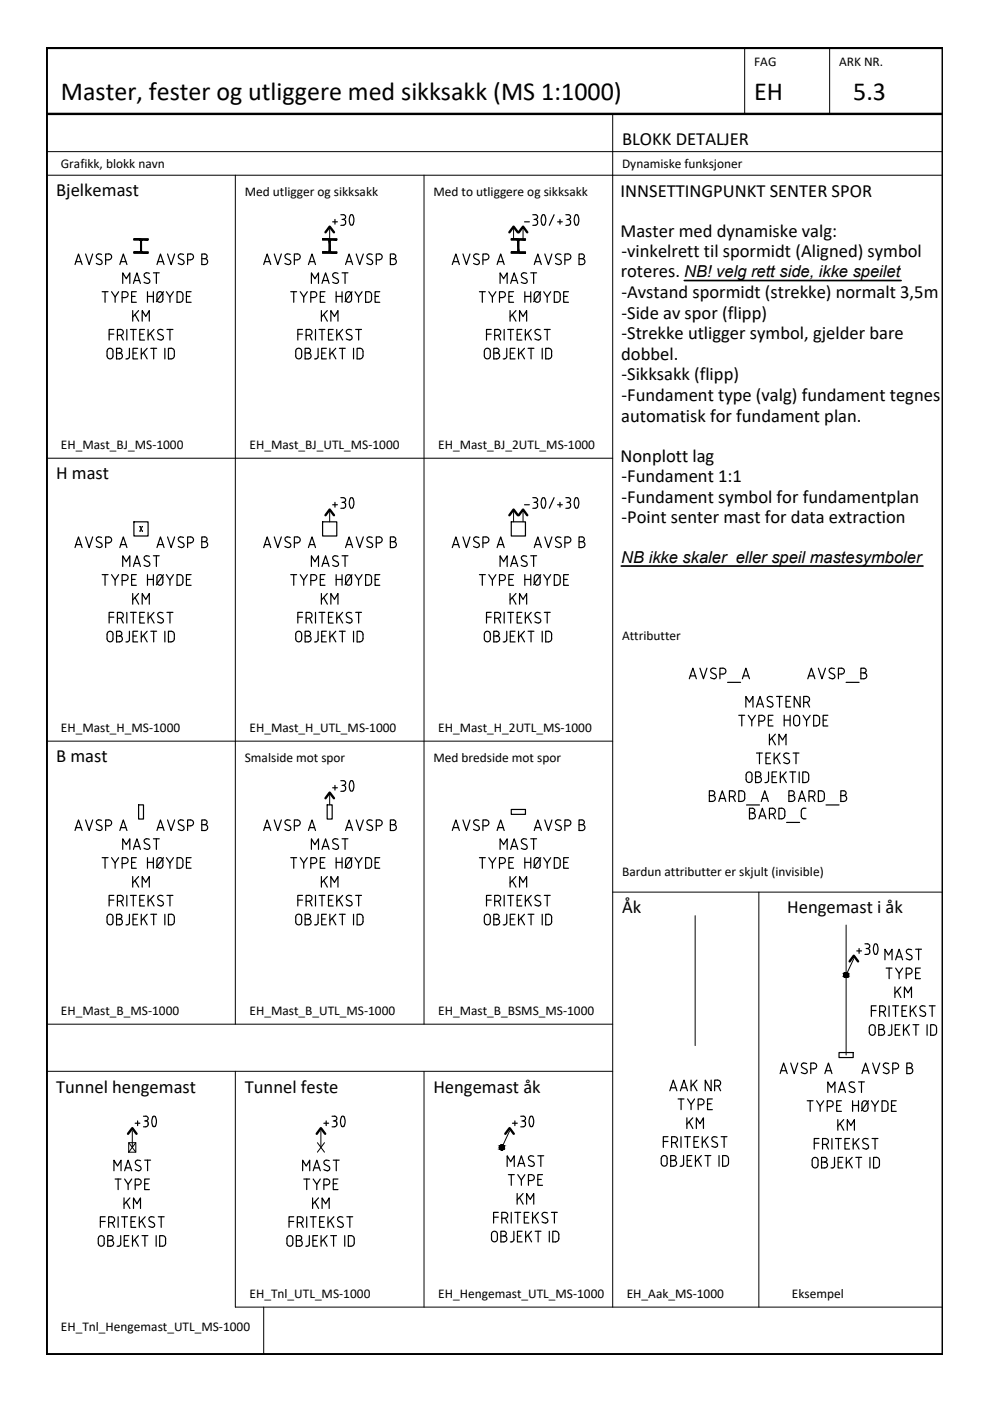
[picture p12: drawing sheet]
<svg xmlns="http://www.w3.org/2000/svg" width="210mm" height="297mm" viewBox="0 0 210 297" stroke-linecap="round" stroke-linejoin="round" font-family="sans-serif">
<!-- layer: RAMME SYMBOLER -->
<g fill="none" stroke="#000" stroke-width=".21">
<path d="M157.9 10.2v14M175.9 10.2v14M9.9 37.1h190M9.9 32.2h190M49.9 37.1v180M89.9 37.1v180M129.9 24.2v252.9M9.9 97.2h120M9.9 157.1h120M129.9 189.1h70M160.9 189.1v88M9.9 217.1h120"/>
<path d="M9.9 227.1h120M49.9 227.1v50h150M89.9 227.1v50M55.9 277.1v10"/>
</g>
<!-- layer: RAMME -->
<path d="M9.9 10.2h190v276.9h-190zM9.9 24.2h190" fill="none" stroke="#000" stroke-width=".51"/>
<!-- layer: RAMME TEKST -->
<path d="M145.1 59.5h46M131.7 120h64" fill="none" stroke="#000" stroke-width=".36"/>
<!-- layer: JBTEH_ATT_mastenr -->
<g fill="none" stroke="#000" stroke-width=".25">
<path d="M30.8 58.8l.7 .4a.5 .5 0 0 1 .3 .5 .5 .5 0 0 1-.5 .4M31.7 58a.6 .6 0 0 0-.9-.1 .6 .6 0 0 0 0 .9M32.5 57.8h1.3M33.2 57.8v2.3M71.7 58a.6 .6 0 0 0-.9-.1 .6 .6 0 0 0 0 .9l.7 .3a.5 .5 0 0 1 .3 .6 .5 .5 0 0 1-.5 .4M72.5 57.8h1.3M73.2 57.8v2.3M110.8 58.8l.7 .3M111.5 59.2a.5 .5 0 0 1 .3 .5 .5 .5 0 0 1-.5 .4M111.7 58a.6 .6 0 0 0-.9-.1 .6 .6 0 0 0 0 .9M112.5 57.8h1.3M113.1 57.8v2.3"/>
<path d="M26 60.1v-2.3l.8 1.3 .7-1.3v2.3M28.3 60.1l.7-2.3 .8 2.3M66 60.1v-2.3l.8 1.3 .7-1.3v2.3M68.3 60.1l.7-2.3 .8 2.3M106 60.1v-2.3l.8 1.3 .7-1.3v2.3M108.3 60.1l.7-2.3 .8 2.3M30.8 118.8l.7 .3a.5 .5 0 0 1 .3 .6 .5 .5 0 0 1-.5 .4M31.7 118a.59 .59 0 0 0-.9-.1 .59 .59 0 0 0 0 .9M32.5 117.8h1.3M33.2 117.8v2.3M71.7 118a.59 .59 0 0 0-.9-.1 .59 .59 0 0 0 0 .9l.7 .3a.49 .49 0 0 1 .3 .6 .49 .49 0 0 1-.5 .4M72.5 117.8h1.3"/>
<path d="M73.2 117.8v2.3M110.8 118.8l.7 .3M111.5 119.1a.5 .5 0 0 1 .3 .6 .5 .5 0 0 1-.5 .4M111.7 118a.59 .59 0 0 0-.9-.1 .59 .59 0 0 0 0 .9M112.5 117.8h1.3M113.1 117.8v2.3M26 120.1v-2.3l.8 1.3 .7-1.3v2.3M28.3 120.1l.7-2.3 .8 2.3M66 120.1v-2.3l.8 1.3 .7-1.3v2.3M68.3 120.1l.7-2.3 .8 2.3M106 120.1v-2.3l.8 1.3 .7-1.3v2.3M108.3 120.1l.7-2.3 .8 2.3"/>
<path d="M158.1 149.9v-2.2l.8 1.2 .7-1.2v2.2M160.4 149.9l.7-2.2 .8 2.2M162.9 148.6l.7 .4M163.8 147.8a.62 .62 0 0 0-.8-.1 .62 .62 0 0 0-.2 .8l.1 .1M164.6 147.7h1.3M165.3 147.7v2.2M167.6 147.7h-.9v2.2h.9M169.6 147.7v2.2l-1.2-2.2v2.2M171 147.7h-.6v2.2M171 147.7a.62 .62 0 0 1 .6 .6 .62 .62 0 0 1-.6 .6M30.8 178.8l.7 .3M31.7 177.9a.6 .6 0 0 0-.9 0 .6 .6 0 0 0 0 .9"/>
<path d="M32.5 177.8h1.3M33.2 177.8v2.3M71.7 177.9a.6 .6 0 0 0-.9 0 .6 .6 0 0 0 0 .9l.7 .3M72.5 177.8h1.3M73.2 177.8v2.3M110.8 178.8l.7 .3M111.7 177.9a.6 .6 0 0 0-.9 0 .6 .6 0 0 0 0 .9M112.5 177.8h1.3M113.1 177.8v2.3M26 180.1v-2.3l.8 1.3 .7-1.3v2.3M28.3 180.1l.7-2.3 .8 2.3M66 180.1v-2.3l.8 1.3 .7-1.3v2.3"/>
<path d="M68.3 180.1l.7-2.3 .8 2.3M106 180.1v-2.3l.8 1.3 .7-1.3v2.3M108.3 180.1l.7-2.3 .8 2.3M192.4 202.2l.7 .4M192.6 201.3l.7 .1M194.1 201.3h1.3M194.8 201.3v2.2M175.5 231.6v-2.2l.8 1.2 .7-1.2v2.2M177.8 231.6l.7-2.2 .8 2.2M180.5 229.4l.6 .1M180.5 229.4a.5 .5 0 0 0-.5 .4 .5 .5 0 0 0 .3 .5l.7 .4M182 229.4h1.3"/>
<path d="M182.7 229.4v2.2M24.2 248.2v-2.2l.7 1.2 .8-1.2v2.2M26.4 248.2l.8-2.2 .7 2.2M28.9 246.9l.7 .4M29.2 246l.6 .1M29.2 246a.5 .5 0 0 0-.5 .4 .5 .5 0 0 0 .3 .5M30.7 246h1.2M31.3 246v2.2M64.2 248.2v-2.2l.7 1.2 .8-1.2v2.2M66.4 248.2l.8-2.2 .7 2.2M68.9 246.9l.7 .4M69.8 246.1a.62 .62 0 0 0-.8-.1 .62 .62 0 0 0-.2 .8l.1 .1"/>
<path d="M70.7 246h1.2M71.3 246v2.2M107.5 247.3v-2.3l.8 1.3 .7-1.3v2.3M109.8 247.3l.7-2.3 .8 2.3M113.2 245.2a.59 .59 0 0 0-.9-.1 .59 .59 0 0 0 0 .9M114 245h1.3M114.7 245v2.3"/>
</g>
<!-- layer: JBTEH_ATT_Tekst -->
<g fill="none" stroke="#000" stroke-width=".25">
<path d="M15.9 56.1l.7-2.3 .8 2.3M16.1 55.5h1.1M18.1 53.8l.8 2.3 .7-2.3M20.9 53.8l.6 .2M20.9 53.8a.5 .5 0 0 0-.5 .4 .5 .5 0 0 0 .3 .6l.7 .3M21.4 55.2a.56 .56 0 0 1 .1 .8 .56 .56 0 0 1-.8 0l-.3-.2M23 53.8h-.6v2.3M23 53.8a.62 .62 0 0 1 .7 .7 .62 .62 0 0 1-.7 .6h-.6M25.4 56.1l.7-2.3 .8 2.3M25.6 55.5h1.1M33.3 56.1l.7-2.3 .8 2.3M33.5 55.5h1.1"/>
<path d="M35.5 53.8l.8 2.3 .7-2.3M38.3 53.8l.6 .2M38.3 53.8a.5 .5 0 0 0-.5 .4 .5 .5 0 0 0 .3 .6l.6 .3a.56 .56 0 0 1 .2 .9 .56 .56 0 0 1-.9 0l-.2-.2M40.4 53.8h-.6v2.3M40.4 53.8a.62 .62 0 0 1 .6 .7 .62 .62 0 0 1-.6 .6h-.6M42.8 53.8h.6a.5 .5 0 0 1 .5 .5 .5 .5 0 0 1-.5 .5 .62 .62 0 0 1 .6 .7 .62 .62 0 0 1-.6 .6h-.6zM42.8 54.8h.6M55.9 56.1l.7-2.3 .8 2.3M56.1 55.5h1.1M58.2 53.8l.7 2.3 .8-2.3M60.9 53.8l.6 .2M60.9 53.8a.5 .5 0 0 0-.5 .4 .5 .5 0 0 0 .3 .6l.7 .3a.52 .52 0 0 1 .2 .7 .52 .52 0 0 1-.7 .3l-.5-.3"/>
<path d="M63 53.8h-.6v2.3M63 53.8a.62 .62 0 0 1 .7 .7 .62 .62 0 0 1-.7 .6h-.6M65.4 56.1l.8-2.3 .7 2.3M65.6 55.5h1.1M73.3 56.1l.7-2.3 .8 2.3M73.5 55.5h1.1M75.5 53.8l.8 2.3 .7-2.3M77.8 55.8l.7 .3M78 54.8l.7 .4a.5 .5 0 0 1 .3 .5 .5 .5 0 0 1-.5 .4M78.3 53.8l.6 .2M78.3 53.8a.5 .5 0 0 0-.5 .4 .5 .5 0 0 0 .3 .6M80.4 53.8h-.6v2.3"/>
<path d="M80.4 53.8a.62 .62 0 0 1 .6 .7 .62 .62 0 0 1-.6 .6h-.6M82.8 54.8h.6M83.4 53.8h-.6v2.3h.6M83.4 53.8a.5 .5 0 0 1 .5 .5 .5 .5 0 0 1-.5 .5 .62 .62 0 0 1 .6 .7 .62 .62 0 0 1-.6 .6M95.9 56.1l.8-2.3 .7 2.3M96.1 55.5h1.1M98.2 53.8l.7 2.3 .7-2.3M100.7 54.8l.7 .4a.56 .56 0 0 1 .1 .8 .56 .56 0 0 1-.9 0l-.2-.2M100.9 53.8l.6 .2M100.9 53.8a.5 .5 0 0 0-.5 .4 .5 .5 0 0 0 .3 .6M103 53.8h-.6v2.3M103 53.8a.62 .62 0 0 1 .7 .7 .62 .62 0 0 1-.7 .6h-.6"/>
<path d="M105.4 56.1l.8-2.3 .7 2.3M105.6 55.5h1.1M111.2 47h1M113 45.5h.5a.5 .5 0 0 1 .5 .5 .5 .5 0 0 1-.5 .5M113.2 46.5a.57 .57 0 0 1 .8 .5M113.3 56.1l.7-2.3 .8 2.3M113.5 55.5h1.1M114 47v.3M114 47.3l-.3 .4-.7 .1M115 45.6l.2-.1a1.51 1.51 0 0 1 0 2.3l-.2-.2a2.11 2.11 0 0 1 0-2zM115.5 53.8l.8 2.3 .7-2.3M117.5 45.5l-1 2.3"/>
<path d="M118.2 47h1M118.3 53.8a.5 .5 0 0 0-.5 .4 .5 .5 0 0 0 .3 .6l.7 .3a.56 .56 0 0 1 .1 .9 .56 .56 0 0 1-.9 0l-.2-.2M118.3 53.8l.6 .2M118.7 46.5v1M120 45.5h.5a.5 .5 0 0 1 .5 .5 .5 .5 0 0 1-.5 .5M120.2 46.5a.6 .6 0 0 1 .8 .8M120.4 53.8h-.6v2.3M120.4 53.8a.62 .62 0 0 1 .6 .7 .62 .62 0 0 1-.6 .6h-.6M121 47.3l-.3 .4-.7 .1M122 45.6l.2-.1a1.51 1.51 0 0 1 0 2.3l-.2-.2a2.11 2.11 0 0 1 0-2zM122.8 53.8h.6a.5 .5 0 0 1 .5 .5 .5 .5 0 0 1-.5 .5 .62 .62 0 0 1 .6 .7 .62 .62 0 0 1-.6 .6h-.6zM122.8 54.8h.6"/>
<path d="M23.1 70.8h1M24.1 69.9h-1v2.2M25.5 69.9h-.6v2.2M25.6 71.1l.5 1M26.9 69.9v2.2M28.3 69.9v2.2M30.6 69.9h-1v2.2h1M31.4 69.9v2.2M31.9 70.7l.8 1.4M33.4 71.8l.8 .3M33.9 69.8l.6 .2M34.4 71.1a.5 .5 0 0 1 .2 .6 .5 .5 0 0 1-.4 .4"/>
<path d="M35.4 69.9h1.3M36 69.9v2.2M63.1 70.8h1M64.1 69.9h-1v2.2M64.9 71.1h.6M65.5 69.9h-.6v2.2M65.6 71.1l.6 1M66.9 69.9v2.2M68.3 69.9v2.2M70.6 69.9h-1v2.2h1M71.4 69.9v2.2M71.9 70.7l.8 1.4"/>
<path d="M74.4 71.1a.56 .56 0 0 1 .1 .9 .56 .56 0 0 1-.8 0l-.3-.2M75.4 69.9h1.3M76 69.9v2.2M103.2 70.8h.9M104.1 69.9h-.9v2.2M105.5 69.9h-.6v2.2M105.6 71.1l.5 1M106.9 69.9v2.2M108.3 69.9v2.2M110.6 69.9h-.9v2.2h.9M111.4 69.9v2.2M111.9 70.7l.8 1.4"/>
<path d="M114.4 71.1a.57 .57 0 0 1 .1 .9 .57 .57 0 0 1-.9 0l-.2-.2M115.4 69.9h1.3M116 69.9v2.2M15.9 116.1l.7-2.3 .8 2.3M16.1 115.5h1.1M18.1 113.8l.8 2.3 .7-2.3M20.7 114.8l.7 .3M21.4 115.1a.56 .56 0 0 1 .1 .9 .56 .56 0 0 1-.8 0l-.3-.2M21.5 114a.59 .59 0 0 0-.8-.1 .59 .59 0 0 0 0 .9M22.4 115.1h.6M23 115.1a.62 .62 0 0 0 .7-.6 .62 .62 0 0 0-.7-.7h-.6v2.3M25.4 116.1l.7-2.3 .8 2.3"/>
<path d="M25.6 115.5h1.1M33.3 116.1l.7-2.3 .8 2.3M33.5 115.5h1.1M35.5 113.8l.8 2.3 .7-2.3M38 114.8l.8 .3a.56 .56 0 0 1 .1 .9 .56 .56 0 0 1-.9 0l-.2-.2M38.9 114a.59 .59 0 0 0-.9-.1 .59 .59 0 0 0 .1 .9M39.8 115.1h.6M40.4 115.1a.62 .62 0 0 0 .6-.6 .62 .62 0 0 0-.6-.7h-.6v2.3M42.8 113.8h.6a.5 .5 0 0 1 .5 .5 .5 .5 0 0 1-.5 .5 .62 .62 0 0 1 .6 .7 .62 .62 0 0 1-.6 .6h-.6zM42.8 114.9h.6M55.9 116.1l.7-2.3 .8 2.3M56.1 115.5h1.1"/>
<path d="M58.2 113.8l.7 2.3 .8-2.3M60.7 114.8l.7 .3a.57 .57 0 0 1 .1 .9 .57 .57 0 0 1-.9 0l-.2-.2M61.5 114a.59 .59 0 0 0-.8-.1 .59 .59 0 0 0 0 .9M62.4 115.1h.6M63 115.1a.62 .62 0 0 0 .7-.6 .62 .62 0 0 0-.7-.7h-.6v2.3M65.4 116.1l.8-2.3 .7 2.3M65.6 115.5h1.1M73.3 116.1l.7-2.3 .8 2.3M73.5 115.5h1.1M75.5 113.8l.8 2.3 .7-2.3M77.8 115.8l.7 .3M78 114.8l.7 .3a.5 .5 0 0 1 .3 .6 .5 .5 0 0 1-.5 .4"/>
<path d="M78.9 114a.59 .59 0 0 0-.9-.1 .59 .59 0 0 0 .1 .9M79.8 115.1h.6M80.4 115.1a.62 .62 0 0 0 .6-.6 .62 .62 0 0 0-.6-.7h-.6v2.3M82.8 114.9h.6M83.4 113.8h-.6v2.3h.6M83.4 113.8a.5 .5 0 0 1 .5 .5 .5 .5 0 0 1-.5 .5 .62 .62 0 0 1 .6 .7 .62 .62 0 0 1-.6 .6M95.9 116.1l.8-2.3 .7 2.3M96.1 115.5h1.1M98.2 113.8l.7 2.3 .7-2.3M100.7 114.8l.7 .3a.56 .56 0 0 1 .1 .9 .56 .56 0 0 1-.9 0l-.2-.2M101.5 114a.59 .59 0 0 0-.8-.1 .59 .59 0 0 0 0 .9M102.4 115.1h.6"/>
<path d="M103 115.1a.62 .62 0 0 0 .7-.6 .62 .62 0 0 0-.7-.7h-.6v2.3M105.4 116.1l.8-2.3 .7 2.3M105.6 115.5h1.1M111.2 107h1M113 105.5h.5a.5 .5 0 0 1 .5 .5 .5 .5 0 0 1-.5 .5M113.2 106.5h.3M113.3 116.1l.7-2.3 .8 2.3M113.5 115.5h1.1M113.5 106.5l.2 .1 .3 .4M114 107v.3M114 107.3l-.3 .4-.7 .1M115 107.6l.2 .2 .3-.2"/>
<path d="M115 107.6a1.9 1.9 0 0 1 .1-2.1l.4 .1a2.08 2.08 0 0 1 0 2M115.5 113.8l.8 2.3 .7-2.3M117.5 105.5l-1 2.3M118.1 114.8l.7 .3a.56 .56 0 0 1 .1 .9 .56 .56 0 0 1-.9 0l-.2-.2M118.2 107h1M118.3 113.8a.5 .5 0 0 0-.5 .4 .5 .5 0 0 0 .3 .6M118.3 113.8l.6 .2M118.7 106.5v1M119.8 115.1h.6M120 105.5h.5a.5 .5 0 0 1 .5 .5 .5 .5 0 0 1-.5 .5M120.2 106.5h.3M120.4 115.1a.62 .62 0 0 0 .6-.6 .62 .62 0 0 0-.6-.7h-.6v2.3"/>
<path d="M120.5 106.5a.64 .64 0 0 1 .5 .6 .64 .64 0 0 1-.5 .7h-.5M122 107.6l.2 .2 .3-.2M122 107.6a1.9 1.9 0 0 1 .1-2.1l.4 .1a2.08 2.08 0 0 1 0 2M122.8 113.8h.6a.5 .5 0 0 1 .5 .5 .5 .5 0 0 1-.5 .5 .62 .62 0 0 1 .6 .7 .62 .62 0 0 1-.6 .6h-.6zM122.8 114.9h.6M23.1 130.9h1M24.1 129.8h-1v2.3M25.5 129.8h-.6v2.3M25.6 131.1l.5 1M26.9 129.8v2.3M28.3 129.8v2.3M30.6 129.8h-1v2.3h1"/>
<path d="M31.4 129.8v2.3M31.9 130.7l.8 1.4M33.4 131.8l.8 .3M33.9 129.8l.6 .2M34.4 131.1a.5 .5 0 0 1 .2 .6 .5 .5 0 0 1-.4 .4M35.4 129.8h1.3M36 129.8v2.3M63.1 130.9h1M64.1 129.8h-1v2.3M64.9 131.1h.6M65.5 129.8h-.6v2.3M65.6 131.1l.6 1"/>
<path d="M66.9 129.8v2.3M68.3 129.8v2.3M70.6 129.8h-1v2.3h1M71.4 129.8v2.3M71.9 130.7l.8 1.4M74.4 131.1a.56 .56 0 0 1 .1 .9 .56 .56 0 0 1-.8 0l-.3-.2M75.4 129.8h1.3M76 129.8v2.3M103.2 130.9h.9M104.1 129.8h-.9v2.3M105.5 129.8h-.6v2.3M105.6 131.1l.5 1"/>
<path d="M106.9 129.8v2.3M108.3 129.8v2.3M110.6 129.8h-.9v2.3h.9M111.4 129.8v2.3M111.9 130.7l.8 1.4M114.4 131.1a.57 .57 0 0 1 .1 .9 .57 .57 0 0 1-.9 0l-.2-.2M115.4 129.8h1.3M116 129.8v2.3M146.1 143.9l.8-2.2 .7 2.2M146.4 143.3h1M148.4 141.7l.7 2.2 .8-2.2M150.9 142.6l.7 .4a.56 .56 0 0 1 .1 .8 .56 .56 0 0 1-.8 0l-.2-.1"/>
<path d="M151.2 141.6l.6 .2M151.2 141.7a.5 .5 0 0 0-.5 .4 .5 .5 0 0 0 .2 .5M152.6 142.9h.7a.62 .62 0 0 0 .6-.6 .62 .62 0 0 0-.6-.6h-.7v2.2M154.3 144.7h2.7M157.4 143.9l.7-2.2 .8 2.2M157.6 143.3h1.1M161 159.7v2.2M163.4 159.7h-1v2.2h1M164.1 159.7v2.2M165.4 159.7l-1.3 1.3M168.8 159.7v2.2M171.3 143.9l.7-2.2 .8 2.2"/>
<path d="M171.5 143.3h1.1M173.5 141.7l.8 2.2 .7-2.2M176.1 142.6l.7 .4a.56 .56 0 0 1 .1 .8 .56 .56 0 0 1-.9 0l-.2-.1M176.3 141.6l.6 .2M176.3 141.7a.5 .5 0 0 0-.5 .4 .5 .5 0 0 0 .3 .5M177.8 142.9h.6a.62 .62 0 0 0 .6-.6 .62 .62 0 0 0-.6-.6h-.6v2.2M179.4 144.7h2.7M182.5 141.7h.6a.5 .5 0 0 1 .5 .5 .5 .5 0 0 1-.4 .5 .62 .62 0 0 1 .6 .6 .62 .62 0 0 1-.6 .6h-.7zM182.5 142.7h.6M15.9 176.1l.7-2.3 .8 2.3M16.1 175.5h1.1M18.1 173.8l.8 2.3 .7-2.3"/>
<path d="M20.7 174.8l.7 .3M20.9 173.8l.6 .1M20.9 173.8a.5 .5 0 0 0-.5 .4 .5 .5 0 0 0 .3 .6M21.4 175.1a.56 .56 0 0 1 .1 .9 .56 .56 0 0 1-.8 0l-.3-.2M22.4 175.1h.6a.62 .62 0 0 0 .7-.6 .62 .62 0 0 0-.7-.7h-.6v2.3M25.4 176.1l.7-2.3 .8 2.3M25.6 175.5h1.1M33.3 176.1l.7-2.3 .8 2.3M33.5 175.5h1.1M35.5 173.8l.8 2.3 .7-2.3M38 174.8l.8 .3a.56 .56 0 0 1 .1 .9 .56 .56 0 0 1-.9 0l-.2-.2M38.3 173.8l.6 .1"/>
<path d="M38.3 173.8a.5 .5 0 0 0-.5 .4 .5 .5 0 0 0 .3 .6M39.8 175.1h.6a.62 .62 0 0 0 .6-.6 .62 .62 0 0 0-.6-.7h-.6v2.3M42.8 173.8h.6a.5 .5 0 0 1 .5 .5 .5 .5 0 0 1-.5 .5 .62 .62 0 0 1 .6 .7 .62 .62 0 0 1-.6 .6h-.6zM42.8 174.8h.6M55.9 176.1l.7-2.3 .8 2.3M56.1 175.5h1.1M58.2 173.8l.7 2.3 .8-2.3M60.7 174.8l.7 .3a.52 .52 0 0 1 .2 .8 .52 .52 0 0 1-.7 .1l-.5-.2M60.9 173.8l.6 .1M60.9 173.8a.5 .5 0 0 0-.5 .4 .5 .5 0 0 0 .3 .6M62.4 175.1h.6a.62 .62 0 0 0 .7-.6 .62 .62 0 0 0-.7-.7h-.6v2.3M65.4 176.1l.8-2.3 .7 2.3"/>
<path d="M65.6 175.5h1.1M73.3 176.1l.7-2.3 .8 2.3M73.5 175.5h1.1M75.5 173.8l.8 2.3 .7-2.3M77.8 175.8l.7 .3M78 174.8l.7 .3a.5 .5 0 0 1 .3 .6 .5 .5 0 0 1-.5 .4M78.3 173.8l.6 .1M78.3 173.8a.5 .5 0 0 0-.5 .4 .5 .5 0 0 0 .3 .6M79.8 175.1h.6a.62 .62 0 0 0 .6-.6 .62 .62 0 0 0-.6-.7h-.6v2.3M82.8 174.8h.6M83.4 173.8h-.6v2.3h.6M83.4 173.8a.5 .5 0 0 1 .5 .5 .5 .5 0 0 1-.5 .5 .62 .62 0 0 1 .6 .7 .62 .62 0 0 1-.6 .6"/>
<path d="M95.9 176.1l.8-2.3 .7 2.3M96.1 175.5h1.1M98.2 173.8l.7 2.3 .7-2.3M100.7 174.8l.7 .3a.56 .56 0 0 1 .1 .9 .56 .56 0 0 1-.9 0l-.2-.2M100.9 173.8l.6 .1M100.9 173.8a.5 .5 0 0 0-.5 .4 .5 .5 0 0 0 .3 .6M102.4 175.1h.6a.62 .62 0 0 0 .7-.6 .62 .62 0 0 0-.7-.7h-.6v2.3M105.4 176.1l.8-2.3 .7 2.3M105.6 175.5h1.1M113.3 176.1l.7-2.3 .8 2.3M113.5 175.5h1.1M115.5 173.8l.8 2.3 .7-2.3"/>
<path d="M118.1 174.8l.7 .3a.56 .56 0 0 1 .1 .9 .56 .56 0 0 1-.9 0l-.2-.2M118.3 173.8a.5 .5 0 0 0-.5 .4 .5 .5 0 0 0 .3 .6M118.3 173.8l.6 .1M119.8 175.1h.6a.62 .62 0 0 0 .6-.6 .62 .62 0 0 0-.6-.7h-.6v2.3M122.8 173.8h.6a.5 .5 0 0 1 .5 .5 .5 .5 0 0 1-.5 .5 .62 .62 0 0 1 .6 .7 .62 .62 0 0 1-.6 .6h-.6zM122.8 174.8h.6M164.6 160.5l.8 1.4M166.4 160.6l.7 .4a.56 .56 0 0 1 .1 .8 .56 .56 0 0 1-.8 0l-.2-.1M166.8 174.4h2.7M23.1 190.8h1M24.1 189.8h-1v2.3M25.5 189.8h-.6v2.3"/>
<path d="M25.6 191.1l.5 1M26.9 189.8v2.3M28.3 189.8v2.3M30.6 189.8h-1v2.3h1M31.4 189.8v2.3M31.9 190.7l.8 1.4M33.4 191.8l.8 .3M33.9 189.8l.6 .1M34.4 191.1a.5 .5 0 0 1 .2 .6 .5 .5 0 0 1-.4 .4M35.4 189.8h1.3M36 189.8v2.3M63.1 190.8h1"/>
<path d="M64.1 189.8h-1v2.3M64.9 191.1h.6M65.5 189.8h-.6v2.3M65.6 191.1l.6 1M66.9 189.8v2.3M68.3 189.8v2.3M70.6 189.8h-1v2.3h1M71.4 189.8v2.3M71.9 190.7l.8 1.4M73.4 191.8l.8 .3M74.4 191.1a.5 .5 0 0 1 .2 .6 .5 .5 0 0 1-.4 .4M75.4 189.8h1.3"/>
<path d="M76 189.8v2.3M103.2 190.8h.9M104.1 189.8h-.9v2.3M105.5 189.8h-.6v2.3M105.6 191.1l.5 1M106.9 189.8v2.3M108.3 189.8v2.3M110.6 189.8h-.9v2.3h.9M111.4 189.8v2.3M111.9 190.7l.8 1.4M113.4 191.8l.8 .3M114.4 191.1a.5 .5 0 0 1 .3 .6 .5 .5 0 0 1-.5 .4"/>
<path d="M115.4 189.8h1.3M116 189.8v2.3M184.7 214.2h1M185.7 213.3h-1v2.2M186.5 214.5h.6M187.1 213.3h-.6v2.2M187.2 214.5l.6 1M188.5 213.3v2.2M189.9 213.3v2.2M192.3 213.3h-1.1v2.2h1.1M193 213.3v2.2M193.5 214.1l.8 1.4"/>
<path d="M194.3 213.3l-1.3 1.3M195.3 214.2l.7 .4a.56 .56 0 0 1 .1 .8 .56 .56 0 0 1-.8 0l-.3-.2M195.5 213.2l.7 .2M197 213.3h1.3M197.6 213.3v2.2M165.4 227.6l.7-2.2 .8 2.2M165.6 227h1.1M167.6 225.4l.8 2.2 .7-2.2M169.9 227.4l.7 .2M170.2 226.3l.7 .4a.5 .5 0 0 1 .2 .5 .5 .5 0 0 1-.4 .4M171 225.5a.59 .59 0 0 0-.8 0 .59 .59 0 0 0 0 .8M171.9 226.6h.6a.62 .62 0 0 0 .7-.6 .62 .62 0 0 0-.7-.6h-.6v2.2"/>
<path d="M174.9 227.6l.7-2.2 .8 2.2M175.1 227h1.1M182.8 227.6l.7-2.2 .8 2.2M183 227h1.1M185 225.4l.8 2.2 .7-2.2M187.5 226.3l.7 .4a.56 .56 0 0 1 .1 .8 .56 .56 0 0 1-.8 0l-.2-.1M188.4 225.5a.59 .59 0 0 0-.9 0 .59 .59 0 0 0 .1 .8M189.3 226.6h.6a.62 .62 0 0 0 .6-.6 .62 .62 0 0 0-.6-.6h-.6v2.2M192.3 225.4h.6a.5 .5 0 0 1 .5 .5 .5 .5 0 0 1-.5 .5 .62 .62 0 0 1 .6 .6 .62 .62 0 0 1-.6 .6h-.6zM192.3 226.4h.6M21.3 259h1M22.3 258h-1v2.2"/>
<path d="M23 259.2h.7M23.7 258h-.7v2.2M23.8 259.2l.5 1M25 258v2.2M26.4 258v2.2M28.8 258h-1v2.2h1M29.5 258v2.2M30 258.8l.8 1.4M32.5 259.3a.56 .56 0 0 1 .1 .8 .56 .56 0 0 1-.8 0l-.3-.1M33.6 258h1.2M34.2 258v2.2M61.3 259h1"/>
<path d="M62.3 258h-1v2.2M63.7 258h-.7v2.2M63.8 259.2l.5 1M65 258v2.2M66.4 258v2.2M68.8 258h-1v2.2h1M69.5 258v2.2M70 258.8l.8 1.4M72.1 258l.6 .1M72.5 259.3a.56 .56 0 0 1 .1 .8 .56 .56 0 0 1-.8 0l-.2-.1M73.5 258h1.3M74.2 258v2.2"/>
<path d="M104.7 258.1h.9M105.6 257h-.9v2.3M106.4 258.3h.6M107 257h-.6v2.3M107.2 258.3l.5 1M108.4 257v2.3M109.8 257v2.3M112.1 257h-.9v2.3h.9M112.9 257v2.3M113.4 257.9l.8 1.4M114.2 257l-1.3 1.4M115.2 258l.7 .4"/>
<path d="M115.4 257l.7 .2M115.9 258.4a.56 .56 0 0 1 .1 .8 .56 .56 0 0 1-.8 0l-.3-.1M116.9 257h1.3M117.5 257v2.3M140.6 242h1M141.6 241h-1v2.3M143 241h-.6v2.3M143.1 242.3l.5 1M144.4 241v2.3M145.8 241v2.3M148.1 241h-1v2.3h1M148.9 241v2.3"/>
<path d="M149.4 241.9l.8 1.4M151.4 241l.6 .1M151.9 242.3a.56 .56 0 0 1 .1 .8 .56 .56 0 0 1-.9 0l-.2-.1M152.9 241h1.2M153.5 241v2.3M172.6 242.4h1M173.6 241.4h-1v2.2M175 241.4h-.6v2.2M175.1 242.6l.5 1M176.4 241.4v2.2M177.8 241.4v2.2M180.1 241.4h-1v2.2h1"/>
<path d="M180.9 241.4v2.2M181.4 242.2l.7 1.4M183.4 241.4l.6 .1M183.9 242.7a.56 .56 0 0 1 .1 .8 .56 .56 0 0 1-.9 0l-.2-.1M184.9 241.4h1.2M185.5 241.4v2.2"/>
</g>
<!-- layer: JBTEH_ATT_OBJEKTID -->
<g fill="none" stroke="#000" stroke-width=".25">
<path d="M22.7 74.5v1M22.7 74.5a.62 .62 0 0 1 .6-.7 .62 .62 0 0 1 .7 .7l-.1 1a.61 .61 0 0 1-.6 .6 .61 .61 0 0 1-.6-.6M24.7 73.9h.6a.49 .49 0 0 1 .5 .4 .49 .49 0 0 1-.5 .5 .64 .64 0 0 1 .7 .7 .64 .64 0 0 1-.7 .6h-.6zM24.7 74.8h.6M26.7 76.1h.3M27.4 73.9l.1 1.7-.3 .4-.2 .1M28.2 74.8h.7M29.2 73.9h-1v2.2h1M30 73.9v2.2M30.4 74.7l.8 1.4M31.2 73.9l-1.2 1.3M32 73.9h1.2"/>
<path d="M32.6 73.9v2.2M35 73.9v2.2M35.7 73.9l.6-.1a.69 .69 0 0 1 .7 .7v.9a.69 .69 0 0 1-.7 .7h-.6zM62.9 74a.62 .62 0 0 1 .7-.1 .62 .62 0 0 1 .4 .6v1a.62 .62 0 0 1-.7 .6 .62 .62 0 0 1-.6-.6v-1zM64.7 74.8h.6M65.3 73.9h-.6v2.2h.6M65.3 73.8a.51 .51 0 0 1 .5 .5 .51 .51 0 0 1-.5 .5 .62 .62 0 0 1 .7 .7 .62 .62 0 0 1-.7 .6M66.7 76.1h.3M67.4 73.9v1.7M67.5 75.6l-.3 .4-.2 .1M68.2 74.8h.7M69.2 73.9h-1v2.2h1"/>
<path d="M69.9 73.9v2.2M70.4 74.7l.8 1.4M71.2 73.9l-1.3 1.3M72 73.9h1.2M72.6 73.9v2.2M75 73.9v2.2M75.7 73.9l.6-.1a.69 .69 0 0 1 .7 .7v.9a.69 .69 0 0 1-.7 .7h-.6zM102.7 74.5v1M102.7 74.5a.62 .62 0 0 1 .6-.7 .62 .62 0 0 1 .7 .7v1a.62 .62 0 0 1-.7 .6 .62 .62 0 0 1-.6-.6M104.7 73.9h.6a.49 .49 0 0 1 .5 .4 .49 .49 0 0 1-.5 .5 .64 .64 0 0 1 .6 .7 .64 .64 0 0 1-.6 .6h-.6zM104.7 74.8h.6M106.7 76.1h.2"/>
<path d="M107.4 73.9v1.7l-.2 .4-.2 .1M108.2 74.8h.8M109.2 73.9h-1v2.2h1M109.9 73.9v2.2M110.4 74.7l.8 1.4M111.2 73.9l-1.3 1.3M112 73.9h1.2M112.6 73.9v2.2M115 73.9v2.2M117 74.5v.9M117 74.5a.65 .65 0 0 0-.7-.6h-.6v2.2h.6a.69 .69 0 0 0 .7-.7M22.7 134.5v1"/>
<path d="M22.7 134.5a.62 .62 0 0 1 .6-.7 .62 .62 0 0 1 .7 .7l-.1 1M22.7 135.5a.62 .62 0 0 0 .6 .6 .62 .62 0 0 0 .7-.6M24.7 134.9h.6M25.3 134.8a.62 .62 0 0 1 .7 .7 .62 .62 0 0 1-.7 .6M25.3 134.8a.5 .5 0 0 0 .5-.5 .5 .5 0 0 0-.5-.5h-.6v2.3h.6M26.7 136.1h.3M27.4 133.8l.1 1.8-.3 .4-.2 .1M28.2 134.9h.7M29.2 133.8h-1v2.3h1M30 133.8v2.3M30.4 134.7l.8 1.4M31.2 133.8l-1.2 1.4"/>
<path d="M32 133.8h1.2M32.6 133.8v2.3M35 133.8v2.3M36.3 136.1a.69 .69 0 0 0 .7-.7v-.9a.69 .69 0 0 0-.7-.7h-.6v2.3h.6M62.7 135.5v-1a.62 .62 0 0 1 .6-.7 .62 .62 0 0 1 .7 .7v1M62.7 135.5a.62 .62 0 0 0 .6 .6 .62 .62 0 0 0 .7-.6M64.7 134.9h.6M65.3 133.8h-.6v2.3h.6M65.3 133.8a.5 .5 0 0 1 .5 .5 .5 .5 0 0 1-.5 .5 .62 .62 0 0 1 .7 .7 .62 .62 0 0 1-.7 .6M66.7 136.1h.3M67.4 133.8v1.8M67.5 135.6l-.3 .4-.2 .1"/>
<path d="M68.2 134.9h.7M69.2 133.8h-1v2.3h1M69.9 133.8v2.3M70.4 134.7l.8 1.4M71.2 133.8l-1.3 1.4M72 133.8h1.2M72.6 133.8v2.3M75 133.8v2.3M76.3 136.1a.69 .69 0 0 0 .7-.7v-.9a.69 .69 0 0 0-.7-.7h-.6v2.3h.6M102.7 134.5v1M102.7 134.5a.62 .62 0 0 1 .6-.7 .62 .62 0 0 1 .7 .7v1M102.7 135.5a.62 .62 0 0 0 .6 .6 .62 .62 0 0 0 .7-.6"/>
<path d="M104.7 134.9h.6M105.3 134.8a.62 .62 0 0 1 .6 .7 .62 .62 0 0 1-.6 .6M105.3 134.8a.5 .5 0 0 0 .5-.5 .5 .5 0 0 0-.5-.5h-.6v2.3h.6M106.7 136.1h.2M107.4 133.8v1.8l-.2 .4-.2 .1M108.2 134.9h.8M109.2 133.8h-1v2.3h1M109.9 133.8v2.3M110.4 134.7l.8 1.4M111.2 133.8l-1.3 1.4M112 133.8h1.2M112.6 133.8v2.3"/>
<path d="M115 133.8v2.3M117 134.5v.9M117 135.4a.69 .69 0 0 1-.7 .7M117 134.5a.69 .69 0 0 0-.7-.7h-.6v2.3h.6M158.2 164.3v1M158.2 164.3a.62 .62 0 0 1 .6-.6 .62 .62 0 0 1 .7 .6M159.4 164.3v1M160.2 164.7h.6M160.8 165.9a.62 .62 0 0 0 .6-.6 .62 .62 0 0 0-.6-.6 .5 .5 0 0 0 .5-.5 .5 .5 0 0 0-.5-.5h-.6v2.2M162.9 163.7v1.7M163.7 164.7h.8M164.7 163.7h-1v2.2h1"/>
<path d="M165.4 163.7v2.2M165.9 164.5l.8 1.4M166.7 163.7l-1.3 1.3M167.5 163.7h1.2M168.1 163.7v2.2M169.4 163.7v2.2M171.5 165.2v-.9a.69 .69 0 0 0-.7-.6h-.6v2.2M22.7 194.5v1M22.7 194.4a.62 .62 0 0 1 .6-.6 .62 .62 0 0 1 .7 .6M23.9 194.5l.1 1a.62 .62 0 0 1-.7 .6 .62 .62 0 0 1-.6-.6M25.3 194.8a.49 .49 0 0 0 .5-.5 .49 .49 0 0 0-.5-.5h-.6v2.3h.6a.62 .62 0 0 0 .7-.6 .62 .62 0 0 0-.7-.7h-.6M26.7 196.1h.3"/>
<path d="M27.4 193.8l.1 1.8-.3 .4-.2 .1M28.2 194.8h.7M29.2 193.8h-1v2.3h1M30 193.8v2.3M30.4 194.7l.8 1.4M31.2 193.8l-1.2 1.4M32 193.8h1.2M32.6 193.8v2.3M35 193.8v2.3M37 195.4a.69 .69 0 0 1-.7 .7h-.6v-2.3h.6a.65 .65 0 0 1 .7 .7v.9M62.7 194.4a.62 .62 0 0 1 .6-.6 .62 .62 0 0 1 .7 .6M62.7 194.5v1a.62 .62 0 0 0 .6 .6 .62 .62 0 0 0 .7-.6v-1"/>
<path d="M64.7 194.8h.6M65.3 193.8h-.6v2.3h.6M65.3 194.8a.62 .62 0 0 1 .7 .7 .62 .62 0 0 1-.7 .6M65.3 193.8a.5 .5 0 0 1 .5 .5 .5 .5 0 0 1-.5 .5M67.4 193.8v1.8M67.5 195.6a.57 .57 0 0 1-.8 .5M68.2 194.8h.7M69.2 193.8h-1v2.3h1M69.9 193.8v2.3M70.4 194.7l.8 1.4M71.2 193.8l-1.3 1.4M72 193.8h1.2"/>
<path d="M72.6 193.8v2.3M75 193.8v2.3M77 195.4a.69 .69 0 0 1-.7 .7h-.6v-2.3h.6a.65 .65 0 0 1 .7 .7v.9M102.7 194.5v1M102.7 194.4a.62 .62 0 0 1 .6-.6 .62 .62 0 0 1 .7 .6M104 194.5v1a.62 .62 0 0 1-.7 .6 .62 .62 0 0 1-.6-.6M105.3 194.8a.49 .49 0 0 0 .5-.5 .49 .49 0 0 0-.5-.5h-.6v2.3h.6a.62 .62 0 0 0 .6-.6 .62 .62 0 0 0-.6-.7h-.6M107.4 193.8v1.8a.57 .57 0 0 1-.7 .5M108.2 194.8h.8M109.2 193.8h-1v2.3h1M109.9 193.8v2.3M110.4 194.7l.8 1.4"/>
<path d="M111.2 193.8l-1.3 1.4M112 193.8h1.2M112.6 193.8v2.3M115 193.8v2.3M117 194.5v.9M117 194.5a.65 .65 0 0 0-.7-.7h-.6v2.3h.6a.69 .69 0 0 0 .7-.7M184.3 217.9v1a.62 .62 0 0 0 .7 .6 .62 .62 0 0 0 .6-.6v-1M184.3 217.9a.62 .62 0 0 1 .7-.6 .62 .62 0 0 1 .6 .6M186.3 217.3h.6a.5 .5 0 0 1 .5 .4 .5 .5 0 0 1-.5 .5 .62 .62 0 0 1 .7 .7 .62 .62 0 0 1-.7 .6h-.6zM186.3 218.2h.6M188.3 219.5h.3M189.1 217.3v1.7l-.1 .3-.4 .2"/>
<path d="M189.8 218.2h.7M190.8 217.3h-1v2.2h1M191.6 217.3v2.2M192 218.1l.8 1.4M192.8 217.3l-1.2 1.3M193.6 217.3h1.2M194.2 217.3v2.2M196.6 217.3v2.2M197.3 217.3h.6a.69 .69 0 0 1 .7 .7v.8a.69 .69 0 0 1-.7 .7h-.6zM141.4 245.6v1M141.5 245.6a.62 .62 0 0 0-.7-.6 .62 .62 0 0 0-.6 .6v1a.64 .64 0 0 0 .6 .6 .64 .64 0 0 0 .7-.6M142.2 246h.6"/>
<path d="M142.8 245h-.6v2.3h.6M142.8 245a.5 .5 0 0 1 .5 .5 .5 .5 0 0 1-.5 .5 .62 .62 0 0 1 .7 .6 .62 .62 0 0 1-.7 .6M144.9 245v1.8M145 246.8a.6 .6 0 0 1-.8 .5M145.7 246h.7M146.7 245h-1v2.3h1M147.5 245v2.3M147.9 245.9l.8 1.4M148.7 245l-1.2 1.4M149.5 245h1.2M150.1 245v2.3M152.4 245v2.3"/>
<path d="M153.2 245h.6a.69 .69 0 0 1 .7 .7v.9a.69 .69 0 0 1-.7 .6l-.6 .1zM172.4 245.6a.62 .62 0 0 1 .7-.2 .62 .62 0 0 1 .3 .6v1a.62 .62 0 0 1-.6 .6 .62 .62 0 0 1-.6-.6v-1zM174.2 245.4h.6a.5 .5 0 0 1 .5 .5 .5 .5 0 0 1-.5 .5 .62 .62 0 0 1 .7 .6 .62 .62 0 0 1-.7 .6h-.6zM174.2 246.4h.6M176.9 245.4v1.7M177 247.1a.57 .57 0 0 1-.8 .5M177.7 246.4h.7M178.7 245.4h-1v2.2h1M179.4 245.4v2.2M179.9 246.2l.8 1.4M180.7 245.4l-1.3 1.4M181.4 245.4h1.3"/>
<path d="M182.1 245.4v2.2M184.5 245.4v2.2M185.2 245.4h.6a.69 .69 0 0 1 .7 .7v.8a.69 .69 0 0 1-.7 .7h-.6zM21 262.2a.62 .62 0 0 1 .7-.2 .62 .62 0 0 1 .4 .6v1a.64 .64 0 0 1-.6 .6 .64 .64 0 0 1-.7-.6l.1-1zM22.8 262h.7a.5 .5 0 0 1 .5 .5 .5 .5 0 0 1-.5 .5 .62 .62 0 0 1 .6 .6 .62 .62 0 0 1-.6 .6h-.7zM22.8 263h.7M24.8 264.2h.3M25.6 263.7l-.2 .5h-.3M25.6 262v1.7M26.3 263h.8M27.3 262h-1v2.2h1M28.1 262v2.2"/>
<path d="M28.6 262.8l.7 1.4M29.3 262l-1.2 1.4M30.1 262h1.3M30.7 262v2.2M33.1 262v2.2M34.4 262h-.5v2.2h.5M34.4 262a.69 .69 0 0 1 .7 .7M35.1 262.7v.8M35.1 263.5a.69 .69 0 0 1-.7 .7M61 262.2a.62 .62 0 0 1 .7-.2 .62 .62 0 0 1 .4 .6v1a.62 .62 0 0 1-.6 .6 .62 .62 0 0 1-.7-.6v-1zM62.8 263h.7M63.5 262h-.7v2.2h.7"/>
<path d="M63.5 262a.5 .5 0 0 1 .5 .5 .5 .5 0 0 1-.5 .5 .62 .62 0 0 1 .6 .6 .62 .62 0 0 1-.6 .6M65.6 262v1.7M65.6 263.7a.57 .57 0 0 1-.8 .5M66.3 263h.8M67.3 262h-1v2.2h1M68.1 262v2.2M68.6 262.8l.7 1.4M69.3 262l-1.2 1.4M70.1 262h1.3M70.7 262v2.2M73.1 262v2.2M75.1 262.7a.69 .69 0 0 0-.7-.7h-.5v2.2h.5a.69 .69 0 0 0 .7-.7v-.8"/>
<path d="M104.2 262.7v-1a.62 .62 0 0 1 .6-.7 .62 .62 0 0 1 .7 .7v1M104.2 262.7a.62 .62 0 0 0 .6 .6 .62 .62 0 0 0 .7-.6M106.2 262.1h.6M106.8 262a.62 .62 0 0 1 .7 .7 .62 .62 0 0 1-.7 .6M106.8 262a.5 .5 0 0 0 .5-.5 .5 .5 0 0 0-.5-.5h-.6v2.3h.6M108.2 263.3h.3M109 261v1.8M109 262.8l-.1 .2-.4 .3M109.7 262.1h.8M110.7 261h-1v2.3h1M111.4 261v2.3M111.9 261.9l.8 1.4"/>
<path d="M112.7 261l-1.3 1.4M113.5 261h1.2M114.1 261v2.3M116.5 261v2.3M117.8 263.3a.69 .69 0 0 0 .7-.7v-.9a.69 .69 0 0 0-.7-.7h-.6v2.3h.6"/>
</g>
<!-- layer: JBTEH_KL_Mast_staal -->
<path d="M28.4 50.7h3v.2h-1.3l-.1 2.4 .2 .1h1.2v.3h-3v-.3h1.3l.1-.2v-2.3h-1.4zM69.8 51l-.1 2.4h-1.3v.3h3v-.3h-1.3l-.1-2.4M108.4 50.7h3v.2h-1.3l-.1 2.4 .2 .1h1.2v.3h-3v-.3h1.2l.2-.2v-2.3h-1.4zM28.4 110.6h3v3h-3zM68.4 110.6h3v3h-3zM108.4 110.6h3v3h-3zM29.4 170.6h1v3.1h-1zM69.4 170.6h1v3.1h-1zM108.4 171.6h3v1.1h-3zM177.9 223.2h3v1h-3z" fill="none" stroke="#000" stroke-width=".25"/>
<!-- layer: JBTEH_KL_Utligger -->
<path d="M108.9 48.6v2.1M110.9 48.6v2.1M108.9 108.6v2M110.9 108.6v2" fill="none" stroke="#000" stroke-width=".21"/>
<!-- layer: JBTEH_KL_Sikksakk -->
<path d="M108 49.3l.9-1.3 .9 1.3M110 49.3l.9-1.3 .9 1.3M108 109.2l.9-1.2 .9 1.2M110 109.2l.9-1.2 .9 1.2" fill="none" stroke="#000" stroke-width=".51"/>
<!-- layer: JBTEH_KL_Fundamernt -->
<g fill="none" stroke="#000" stroke-width=".21">
<path d="M29.7 111.8l.4 .7M30.1 111.8l-.4 .7"/>
<circle cx="29.7" cy="111.7" r=".05"/>
<circle cx="29.7" cy="112.6" r=".05"/>
<circle cx="30.2" cy="111.7" r=".05"/>
<circle cx="30.2" cy="112.6" r=".05"/>
</g>
<!-- layer: JBTEH_KL_Mast_staal -->
<g fill="#000" stroke="#000" stroke-width=".21">
<path d="M29.7 50.9h.4zM29.7 53.4h.4zM29.7 50.9h.3zM109.7 53.4h.4zM109.8 53.4h.3z"/>
<path d="M29.8 51h.2zM29.8 51h.2z"/>
<path d="M29.8 51l.2 2.3v-2.3zM29.8 51l.2 2.3h-.2z"/>
<path d="M29.8 53.3h.2zM29.8 53.3h.2zM29.8 53.3h.2zM29.8 53.3h.2z"/>
<path d="M29.8 53.3h.2zM29.8 53.3h.2zM29.8 53.3h.2zM29.8 53.3h.2z"/>
<path d="M29.8 50.9l.2 .1zM29.8 50.9l.2 .1z"/>
<path d="M29.8 51h.2zM29.8 51h.2z"/>
<path d="M29.8 51h.2zM29.8 51h.2zM29.8 51h.2zM29.8 51h.2z"/>
<path d="M29.8 53.3h.2zM29.8 53.3h.2z"/>
<path d="M29.8 50.9h.2zM29.8 50.9h.2zM29.8 50.9h.2zM29.8 50.9h.2z"/>
<path d="M29.8 53.3h.2zM29.8 53.3h.2z"/>
<path d="M29.8 53.3l.2 .1zM29.8 53.3l.2 .1z"/>
<path d="M29.8 53.4h.3zM29.8 53.4h.3zM29.7 53.4h.4zM29.7 53.4h.4z"/>
<path d="M29.7 50.9h.4zM29.7 50.9h.3zM29.7 50.9h.3z"/>
<path d="M29.7 53.4h.4zM29.7 53.4h.4zM29.7 53.4h.4zM29.7 53.4h.4z"/>
<path d="M29.7 50.9h.4zM29.7 50.9h.4z"/>
<path d="M29.7 50.9h.4zM29.7 50.9h.4z"/>
<path d="M29.7 53.4h.4zM29.7 53.4h.4zM29.7 53.4h.4z"/>
<path d="M29.7 50.9h.4zM29.7 50.9h.4z"/>
<path d="M29.7 53.4h.4zM29.7 53.4h.4zM29.7 53.4h.4zM29.7 53.4h.4z"/>
<path d="M29.7 50.9h.4zM29.7 50.9h.4zM29.7 50.9h.4z"/>
<path d="M29.7 53.4h.5zM29.6 53.4h.6z"/>
<path d="M29.6 50.9h.6zM29.6 50.9h.5zM29.7 50.9h.4zM29.7 50.9h.4z"/>
<path d="M28.4 50.7l3 .2v-.2zM28.4 50.7l3 .2h-3z"/>
<path d="M28.4 53.4l3 .3v-.3zM28.4 53.4l3 .3h-3z"/>
<path d="M69.8 51l.2 2.3v-2.3zM69.8 51l.2 2.3h-.2z"/>
<path d="M69.8 53.3h.2zM69.8 53.3h.2zM69.8 53.3h.2zM69.8 53.3h.2z"/>
<path d="M69.8 53.3h.2zM69.8 53.3h.2zM69.8 53.3h.2zM69.8 53.3h.2z"/>
<path d="M69.8 53.3h.2zM69.8 53.3h.2zM69.8 53.3h.2zM69.8 53.3h.2z"/>
<path d="M69.8 53.3l.2 .1zM69.8 53.3l.2 .1z"/>
<path d="M69.8 53.4h.2zM69.8 53.4h.2z"/>
<path d="M69.8 53.4h.3zM69.7 53.4h.4z"/>
<path d="M69.7 53.4h.4zM69.7 53.4h.4z"/>
<path d="M69.7 53.4h.4zM69.7 53.4h.4z"/>
<path d="M69.7 53.4h.4zM69.7 53.4h.4zM69.7 53.4h.4zM69.7 53.4h.4z"/>
<path d="M69.7 53.4h.4zM69.7 53.4h.4zM69.7 53.4h.4zM69.7 53.4h.4z"/>
<path d="M69.7 53.4h.5zM69.6 53.4h.6z"/>
<path d="M68.4 53.4l3 .3v-.3zM68.4 53.4l3 .3h-3z"/>
<path d="M109.8 51l.2 2.3v-2.3zM109.8 51l.2 2.3h-.2z"/>
<path d="M109.8 53.3h.2zM109.8 53.3h.2zM109.8 53.3h.2zM109.8 53.3h.2z"/>
<path d="M109.8 51h.2zM109.8 51h.2z"/>
<path d="M109.8 51h.2zM109.8 51h.2zM109.8 51h.2zM109.8 51h.2z"/>
<path d="M109.8 51h.2zM109.8 51h.2z"/>
<path d="M109.8 53.3h.2zM109.8 53.3h.2zM109.8 53.3h.2zM109.8 53.3h.2z"/>
<path d="M109.8 53.3h.2zM109.8 53.3h.2zM109.8 53.3h.2zM109.8 53.3h.2z"/>
<path d="M109.8 50.9h.2zM109.8 50.9h.3z"/>
<path d="M109.8 50.9h.2zM109.8 50.9h.2zM109.8 50.9h.2zM109.8 50.9h.2z"/>
<path d="M109.8 50.9h.2zM109.8 50.9l.2 .1z"/>
<path d="M109.8 53.3l.2 .1zM109.8 53.3l.2 .1z"/>
<path d="M109.8 53.4h.3zM109.8 53.4h.3zM109.7 53.4h.4z"/>
<path d="M109.7 50.9h.4zM109.7 50.9h.4z"/>
<path d="M109.7 53.4h.4zM109.7 53.4h.4zM109.7 53.4h.4zM109.7 53.4h.4z"/>
<path d="M109.7 50.9h.4zM109.7 50.9h.4z"/>
<path d="M109.7 53.4h.4zM109.7 53.4h.4z"/>
<path d="M109.7 50.9h.4zM109.7 50.9h.4z"/>
<path d="M109.7 50.9h.4zM109.7 50.9h.4z"/>
<path d="M109.7 50.9h.4zM109.7 50.9h.4z"/>
<path d="M109.7 53.4h.4zM109.7 53.4h.4z"/>
<path d="M109.7 53.4h.4zM109.7 53.4h.4zM109.7 53.4h.4z"/>
<path d="M109.7 50.9h.4zM109.7 50.9h.4z"/>
<path d="M109.7 53.4h.5zM109.6 53.4h.6z"/>
<path d="M109.6 50.9h.6zM109.6 50.9h.5zM109.7 50.9h.4zM109.7 50.9h.4z"/>
<path d="M108.4 50.7l3 .2v-.2zM108.4 50.7l3 .2h-3z"/>
<path d="M108.4 53.4l3 .3v-.3zM108.4 53.4l3 .3h-3z"/>
</g>
<!-- layer: JBTEH_KL_Mast_Komponenter -->
<g fill="none" stroke="#000" stroke-width=".21">
<path d="M147.4 194.1v27.6M179.4 196.1v27.6M27.3 242.3h1.5v2h-1.5zM27.3 242.3l1.5 2M28.8 242.3l-1.5 2M67.3 242.3l1.5 2M68.8 242.3l-1.5 2"/>
<circle cx="106.4" cy="243.3" r=".52"/>
</g>
<g fill="#000" stroke="#000" stroke-width=".21">
<path d="M106.3 243.8h.2z"/>
<path d="M106.3 243.8h.2zM106.3 243.8h.2z"/>
<path d="M106.2 243.8h.4zM106.2 243.8h.3z"/>
<path d="M106.2 243.8h.4zM106.2 243.8h.4z"/>
<path d="M106.1 243.7h.6zM106.1 243.7l.5 .1z"/>
<path d="M106.1 243.7h.6zM106.1 243.7h.6z"/>
<path d="M106.1 243.7h.7zM106.1 243.7h.6z"/>
<path d="M106 243.6h.8zM106 243.6l.8 .1z"/>
<path d="M106 243.6h.8zM106 243.6h.8z"/>
<path d="M106 243.6h.9zM106 243.6h.8z"/>
</g>
<g font-size="7.9">
<text x="69.1" y="50.1">+30</text>
<text x="69.1" y="110.1">+30</text>
<text x="69.1" y="170">+30</text>
<text x="180.3" y="204.6">+30</text>
</g>
<g font-size="7.5">
<text x="27.5" y="240.9">+30</text>
<text x="67.4" y="240.9">+30</text>
<text x="107.6" y="240.9">+30</text>
</g>
<g font-size="6.2">
<text x="149.2" y="171.8">BARD_A</text>
<text x="166.2" y="171.8">BARD_B</text>
</g>
<g font-size="5.7">
<text x="26.8" y="69.5">KM</text>
<text x="67" y="69.5">KM</text>
<text x="106.9" y="69.5">KM</text>
<text x="26.8" y="129.5">KM</text>
<text x="67" y="129.5">KM</text>
<text x="106.9" y="129.5">KM</text>
<text x="155.6" y="155.2">TYPE</text>
<text x="165.1" y="155.2">HOYDE</text>
<text x="26.8" y="189.4">KM</text>
<text x="67" y="189.4">KM</text>
<text x="106.9" y="189.4">KM</text>
<text x="186.6" y="208.8">TYPE</text>
<text x="144.3" y="240.6">KM</text>
<text x="176.4" y="240.9">KM</text>
<text x="25" y="257.5">KM</text>
<text x="64.9" y="257.5">KM</text>
<text x="106.5" y="252.6">TYPE</text>
</g>
<g font-size="5.5">
<text x="12.9" y="21.1">Master, fester og utliggere med sikksakk (MS 1:1000)</text>
<text x="159.9" y="21.1">EH</text>
<text x="180.9" y="21.1">5.3</text>
</g>
<g font-size="5.3">
<text x="20.5" y="65.3">TYPE</text>
<text x="30" y="65.3">HØYDE</text>
<text x="60.3" y="65.3">TYPE</text>
<text x="70.2" y="65.3">HØYDE</text>
<text x="100.5" y="65.3">TYPE</text>
<text x="110.1" y="65.3">HØYDE</text>
<text x="20.5" y="125.2">TYPE</text>
<text x="30" y="125.2">HØYDE</text>
<text x="60.3" y="125.2">TYPE</text>
<text x="70.2" y="125.2">HØYDE</text>
<text x="100.5" y="125.2">TYPE</text>
<text x="110.1" y="125.2">HØYDE</text>
<text x="161.9" y="159.1">KM</text>
<text x="20.5" y="185.2">TYPE</text>
<text x="30" y="185.2">HØYDE</text>
<text x="60.3" y="185.2">TYPE</text>
<text x="70.2" y="185.2">HØYDE</text>
<text x="100.5" y="185.2">TYPE</text>
<text x="110.1" y="185.2">HØYDE</text>
<text x="188.4" y="212.7">KM</text>
<text x="140.8" y="232.5">AAK NR</text>
<text x="142.5" y="236.4">TYPE</text>
<text x="170" y="236.7">TYPE</text>
<text x="179.6" y="236.7">HØYDE</text>
<text x="23.3" y="253.3">TYPE</text>
<text x="63.1" y="253.3">TYPE</text>
<text x="108.3" y="256.5">KM</text>
</g>
<g font-size="3.9">
<text x="131.9" y="30.6">BLOKK DETALJER</text>
<text x="11.9" y="41.7">Bjelkemast</text>
<text x="131.6" y="41.7">INNSETTINGPUNKT SENTER SPOR</text>
<text x="131.6" y="50.2">Master med dynamiske valg:</text>
<text x="131.6" y="58.7">roteres.</text>
<text x="131.8" y="54.6">-vinkelrett til spormidt (Aligned) symbol</text>
<text x="131.8" y="63.1">-Avstand spormidt (strekke) normalt 3,5m</text>
<text x="131.8" y="67.5">-Side av spor (flipp)</text>
<text x="131.8" y="71.9">-Strekke utligger symbol, gjelder bare</text>
<text x="131.7" y="76.2">dobbel.</text>
<text x="131.8" y="80.6">-Sikksakk (flipp)</text>
<text x="131.7" y="89.4">automatisk for fundament plan.</text>
<text x="131.8" y="85">-Fundament type (valg) fundament tegnes</text>
<text x="11.9" y="101.6">H mast</text>
<text x="131.6" y="97.9">Nonplott lag</text>
<text x="131.8" y="102.2">-Fundament 1:1</text>
<text x="131.8" y="106.6">-Fundament symbol for fundamentplan</text>
<text x="131.8" y="110.9">-Point senter mast for data extraction</text>
<text x="11.9" y="161.6">B mast</text>
<text x="131.9" y="193.6">Åk</text>
<text x="166.9" y="193.6">Hengemast i åk</text>
<text x="11.9" y="231.6">Tunnel hengemast</text>
<text x="51.9" y="231.6">Tunnel feste</text>
<text x="91.9" y="231.6">Hengemast åk</text>
</g>
<g font-size="3.5">
<text x="145.1" y="58.7">NB! velg rett side, ikke speilet</text>
<text x="131.7" y="119.3">NB ikke skaler eller speil mastesymboler</text>
</g>
<g font-size="2.8">
<text x="159.9" y="13.9">FAG</text>
<text x="177.9" y="13.9">ARK NR.</text>
<text x="12.9" y="35.6">Grafikk, blokk navn</text>
<text x="131.9" y="35.6">Dynamiske funksjoner</text>
<text x="51.9" y="41.7">Med utligger og sikksakk</text>
<text x="91.9" y="41.7">Med to utliggere og sikksakk</text>
<text x="12.9" y="95.1">EH_Mast_BJ_MS-1000</text>
<text x="52.9" y="95.1">EH_Mast_BJ_UTL_MS-1000</text>
<text x="92.9" y="95.1">EH_Mast_BJ_2UTL_MS-1000</text>
<text x="131.9" y="135.6">Attributter</text>
<text x="12.9" y="155.2">EH_Mast_H_MS-1000</text>
<text x="52.9" y="155.2">EH_Mast_H_UTL_MS-1000</text>
<text x="92.9" y="155.2">EH_Mast_H_2UTL_MS-1000</text>
<text x="51.9" y="161.6">Smalside mot spor</text>
<text x="91.9" y="161.6">Med bredside mot spor</text>
<text x="131.9" y="185.6">Bardun attributter er skjult (invisible)</text>
<text x="12.9" y="215.1">EH_Mast_B_MS-1000</text>
<text x="52.9" y="215.1">EH_Mast_B_UTL_MS-1000</text>
<text x="92.9" y="215.1">EH_Mast_B_BSMS_MS-1000</text>
<text x="52.9" y="275.1">EH_Tnl_UTL_MS-1000</text>
<text x="92.9" y="275.1">EH_Hengemast_UTL_MS-1000</text>
<text x="132.9" y="275.1">EH_Aak_MS-1000</text>
<text x="167.9" y="275.1">Eksempel</text>
<text x="12.9" y="282.1">EH_Tnl_Hengemast_UTL_MS-1000</text>
</g>
</svg>
